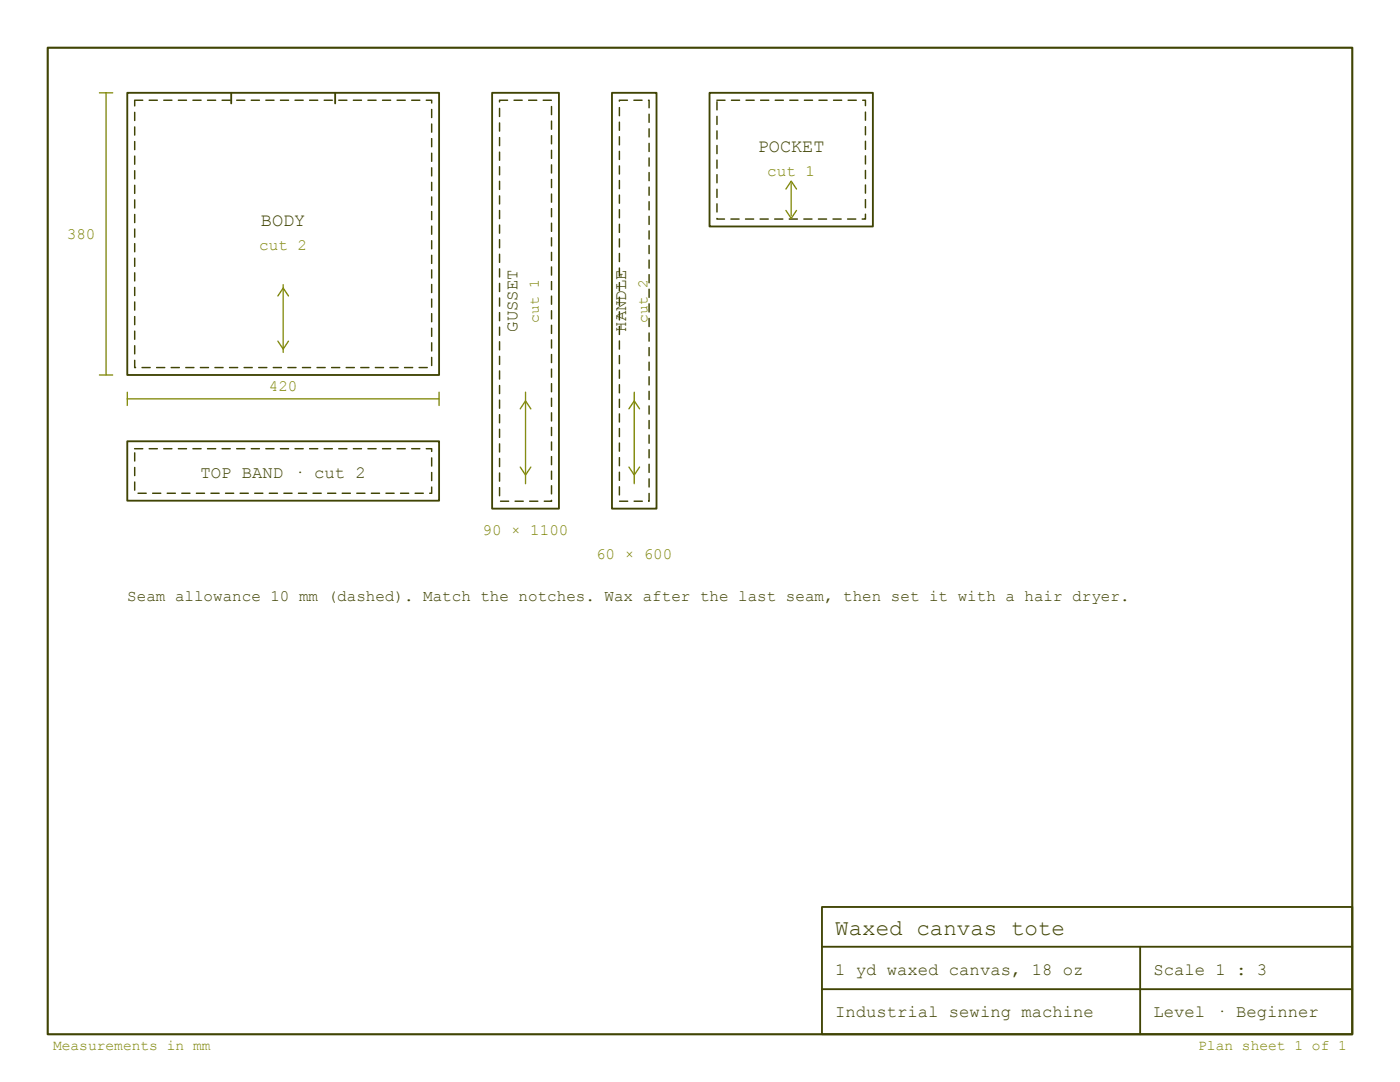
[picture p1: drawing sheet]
<svg xmlns="http://www.w3.org/2000/svg" width="279mm" height="216mm" viewBox="0 0 279 216" stroke-linecap="round" stroke-linejoin="round" font-family="sans-serif">
<path d="M9.5 9.5h260.4v196.9h-260.4z" fill="none" stroke="#404404" stroke-width=".42"/>
<path d="M25.4 18.5h62.2v56.3h-62.2z" fill="none" stroke="#404404" stroke-width=".37"/>
<path d="M29.7 19.9h1.7l.1 .1-.1 .1h-1.6zM32.6 19.9h1.7l.1 .1-.1 .1h-1.6zM35.5 19.9h1.7l.1 .1-.1 .1h-1.6zM38.4 19.9h1.7l.2 .1-.2 .1h-1.6zM41.3 19.9h1.7l.2 .1-.2 .1h-1.6zM44.2 19.9h1.7l.2 .1-.2 .1h-1.6zM47.2 19.9h1.6l.2 .1-.2 .1h-1.5zM50.1 19.9h1.7l.1 .1-.1 .1h-1.6zM53 19.9h1.7l.1 .1-.1 .1h-1.6zM55.9 19.9h1.7l.1 .1-.1 .1h-1.6zM58.8 19.9h1.7l.1 .1-.1 .1h-1.6zM61.7 19.9h1.7l.1 .1-.1 .1h-1.6zM64.6 19.9h1.7l.2 .1-.2 .1h-1.6zM67.5 19.9h1.7l.2 .1-.2 .1h-1.6zM70.4 19.9h1.7l.2 .1-.2 .1h-1.6zM73.3 19.9h1.7l.2 .1-.2 .1h-1.6zM76.3 19.9h1.6l.2 .1-.2 .1h-1.5zM79.2 19.9h1.7l.1 .1-.1 .1h-1.6zM82.1 19.9h1.7l.1 .1-.1 .1h-1.6zM85 19.9h1.2l.1 .7h-.3v-.6h.1v.1h-1zM86 21.8l.3 .1v1.5l-.2 .2-.1-.2zM86 24.7l.3 .1v1.6l-.2 .1-.1-.1zM86 27.6l.3 .1v1.6l-.2 .1-.1-.1zM86 30.5l.3 .1v1.6l-.2 .1-.1-.1zM86 33.4l.3 .1v1.6l-.2 .1-.1-.1zM86 36.3l.3 .1v1.6l-.2 .1-.1-.1zM86 39.2l.3 .1v1.6l-.2 .2-.1-.2zM86 42.1l.3 .1v1.6l-.2 .2-.1-.2zM86 45l.3 .1v1.6l-.2 .2-.1-.2zM86 47.9l.3 .1v1.6l-.2 .2-.1-.2zM86 50.9l.3 .1v1.5l-.2 .2-.1-.2zM86 53.8l.3 .1v1.6l-.2 .1-.1-.1zM86 56.7l.3 .1v1.6l-.2 .1-.1-.1zM86 59.6l.3 .1v1.6l-.2 .1-.1-.1zM86 62.5l.3 .1v1.6l-.2 .1-.1-.1zM86 65.4l.3 .1v1.6l-.2 .1-.1-.1zM86 68.3l.3 .1v1.6l-.2 .2-.1-.2zM86 71.2l.3 .1v1.6l-.2 .2-.1-.2zM83.6 73.2h1.6l.2 .1-.2 .2h-1.5zM80.6 73.2h1.7l.2 .1-.2 .2h-1.5zM77.7 73.2h1.7l.2 .1-.2 .2h-1.6zM74.8 73.2h1.7l.2 .1-.2 .2h-1.6zM71.9 73.2h1.7l.2 .1-.2 .2h-1.6zM69 73.2h1.7l.1 .1-.1 .2h-1.6zM66.1 73.2h1.7l.1 .1-.1 .2h-1.6zM63.2 73.2h1.7l.1 .1-.1 .2h-1.6zM60.3 73.2h1.7l.1 .1-.1 .2h-1.6zM57.4 73.2h1.7l.1 .1-.1 .2h-1.6zM54.5 73.2h1.6l.2 .1-.2 .2h-1.5zM51.5 73.2h1.7l.2 .1-.2 .2h-1.6zM48.6 73.2h1.7l.2 .1-.2 .2h-1.6zM45.7 73.2h1.7l.2 .1-.2 .2h-1.6zM42.8 73.2h1.7l.1 .1-.1 .2h-1.6zM39.9 73.2h1.7l.1 .1-.1 .2h-1.6zM37 73.2h1.7l.1 .1-.1 .2h-1.6zM34.1 73.2h1.7l.1 .1-.1 .2h-1.6zM31.2 73.2h1.7l.1 .1-.1 .2h-1.6zM28.3 73.2h1.7l.1 .1-.1 .2h-1.6zM26.8 71.8l.2 .1v1.4h-.1v-.1h.2l-.1 .3-.3-.2zM26.8 68.9l.2 .1v1.6l-.1 .1-.2-.1zM26.8 66l.2 .1v1.6l-.1 .1-.2-.1zM26.8 63.1l.2 .1v1.6l-.1 .1-.2-.1zM26.8 60.2l.2 .1v1.6l-.1 .1-.2-.1zM26.8 57.3l.2 .1v1.5l-.1 .2-.2-.2zM26.8 54.3l.2 .2v1.5l-.1 .2-.2-.2zM26.8 51.4l.2 .1v1.6l-.1 .2-.2-.2zM26.8 48.5l.2 .1v1.6l-.1 .2-.2-.2zM26.8 45.6l.2 .1v1.6l-.1 .2-.2-.2zM26.8 42.7l.2 .1v1.6l-.1 .1-.2-.1zM26.8 39.8l.2 .1v1.6l-.1 .1-.2-.1zM26.8 36.9l.2 .1v1.6l-.1 .1-.2-.1zM26.8 34l.2 .1v1.6l-.1 .1-.2-.1zM26.8 31.1l.2 .1v1.6l-.1 .1-.2-.1zM26.8 28.2l.2 .1v1.5l-.1 .2-.2-.2zM26.8 25.2l.2 .1v1.6l-.1 .2-.2-.2zM26.8 22.3l.2 .1v1.6l-.1 .2-.2-.2zM26.8 19.9h1.7l.1 .1-.1 .1h-1.6v-.1h.1v1.1l-.1 .2-.2-.2z" fill="#404404"/>
<path d="M19.8 18.5h2.7M21.2 18.5v56.3M55.5 59.1l1-1.6 1.1 1.6M56.5 56.8v13.5M19.8 74.8h2.7M25.4 79.6h62.2M25.4 78.3v2.6M55.5 68.1l1 1.6 1.1-1.6M87.6 78.3v2.6" fill="none" stroke="#808808" stroke-width=".26"/>
<path d="M46.1 18.5v2.1M66.9 18.5v2.1M98.2 18.5h13.3v83h-13.3z" fill="none" stroke="#404404" stroke-width=".37"/>
<path d="M102.5 19.9h1.7l.1 .1-.1 .1h-1.6zM105.4 19.9h1.7l.1 .1-.1 .1h-1.6zM108.3 19.9h1.7l.2 .1-.2 .1h-1.6zM110 21.2l.2 .1v1.6l-.1 .1-.2-.1zM110 24.1l.2 .1v1.6l-.1 .1-.2-.1zM110 27l.2 .1v1.6l-.1 .1-.2-.1zM110 29.9l.2 .1v1.6l-.1 .1-.2-.1zM110 32.8l.2 .1v1.6l-.1 .1-.2-.1zM110 35.7l.2 .1v1.6l-.1 .2-.2-.2zM110 38.6l.2 .1v1.6l-.1 .2-.2-.2zM110 41.5l.2 .1v1.6l-.1 .2-.2-.2zM110 44.5l.2 .1v1.5l-.1 .2-.2-.2zM110 47.4l.2 .1v1.6l-.1 .1-.2-.1zM110 50.3l.2 .1v1.6l-.1 .1-.2-.1zM110 53.2l.2 .1v1.6l-.1 .1-.2-.1zM110 56.1l.2 .1v1.6l-.1 .1-.2-.1zM110 59l.2 .1v1.6l-.1 .1-.2-.1zM110 61.9l.2 .1v1.6l-.1 .2-.2-.2zM110 64.8l.2 .1v1.6l-.1 .2-.2-.2zM110 67.7l.2 .1v1.6l-.1 .2-.2-.2zM110 70.6l.2 .1v1.6l-.1 .2-.2-.2zM110 73.6l.2 .1v1.5l-.1 .2-.2-.2zM110 76.5l.2 .1v1.6l-.1 .1-.2-.1zM110 79.4l.2 .1v1.6l-.1 .1-.2-.1zM110 82.3l.2 .1v1.6l-.1 .1-.2-.1zM110 85.2l.2 .1v1.6l-.1 .1-.2-.1zM110 88.1l.2 .1v1.6l-.1 .1-.2-.1zM110 91l.2 .1v1.6l-.1 .2-.2-.2zM110 93.9l.2 .1v1.6l-.1 .2-.2-.2zM110 96.8l.2 .1v1.6l-.1 .2-.2-.2zM108.5 99.9h1.6v.1h-.2l.2-.3 .1 .3-.1 .2h-1.5zM105.6 99.9h1.7l.2 .1-.2 .2h-1.6zM102.7 99.9h1.7l.2 .1-.2 .2h-1.6zM99.8 99.9h1.7l.1 .1-.1 .2h-1.6zM99.6 97.2l.2 .1v1.6l-.1 .1-.2-.1zM99.6 94.3l.2 .1v1.6l-.1 .1-.2-.1zM99.6 91.4l.2 .1v1.6l-.1 .1-.2-.1zM99.6 88.5l.2 .1v1.6l-.1 .1-.2-.1zM99.6 85.6l.2 .1v1.6l-.1 .1-.2-.1zM99.6 82.7l.2 .1v1.5l-.1 .2-.2-.2zM99.6 79.7l.2 .2v1.5l-.1 .2-.2-.2zM99.6 76.8l.2 .1v1.6l-.1 .2-.2-.2zM99.6 73.9l.2 .1v1.6l-.1 .2-.2-.2zM99.6 71l.2 .1v1.6l-.1 .2-.2-.2zM99.6 68.1l.2 .1v1.6l-.1 .1-.2-.1zM99.6 65.2l.2 .1v1.6l-.1 .1-.2-.1zM99.6 62.3l.2 .1v1.6l-.1 .1-.2-.1zM99.6 59.4l.2 .1v1.6l-.1 .1-.2-.1zM99.6 56.5l.2 .1v1.6l-.1 .1-.2-.1zM99.6 53.6l.2 .1v1.5l-.1 .2-.2-.2zM99.6 50.6l.2 .1v1.6l-.1 .2-.2-.2zM99.6 47.7l.2 .1v1.6l-.1 .2-.2-.2zM99.6 44.8l.2 .1v1.6l-.1 .2-.2-.2zM99.6 41.9l.2 .1v1.6l-.1 .1-.2-.1zM99.6 39l.2 .1v1.6l-.1 .1-.2-.1zM99.6 36.1l.2 .1v1.6l-.1 .1-.2-.1zM99.6 33.2l.2 .1v1.6l-.1 .1-.2-.1zM99.6 30.3l.2 .1v1.6l-.1 .1-.2-.1zM99.6 27.4l.2 .1v1.6l-.1 .1-.2-.1zM99.6 24.5l.2 .1v1.5l-.1 .2-.2-.2zM99.6 21.5l.2 .1v1.6l-.1 .2-.2-.2zM99.6 19.9h1.7l.1 .1-.1 .1h-1.6v-.1h.1v.4l-.1 .1-.2-.2z" fill="#404404"/>
<path d="M104.9 78.3v18.2M103.8 81.6l1.1-1.6 1 1.6M103.8 93.2l1.1 1.6 1-1.6" fill="none" stroke="#808808" stroke-width=".26"/>
<path d="M122.1 18.5h8.9v83h-8.9z" fill="none" stroke="#404404" stroke-width=".37"/>
<path d="M126.4 19.9h1.7l.2 .1-.2 .1h-1.6zM129.3 19.9h.3l.1 .1v1.5l-.2 .1-.1-.1v-1.5h.1v.1h-.1zM129.4 22.7l.3 .1v1.6l-.2 .1-.1-.1zM129.4 25.6l.3 .1v1.6l-.2 .2-.1-.2zM129.4 28.5l.3 .1v1.6l-.2 .2-.1-.2zM129.4 31.4l.3 .1v1.6l-.2 .2-.1-.2zM129.4 34.3l.3 .1v1.6l-.2 .2-.1-.2zM129.4 37.3l.3 .1v1.5l-.2 .2-.1-.2zM129.4 40.2l.3 .1v1.6l-.2 .1-.1-.1zM129.4 43.1l.3 .1v1.6l-.2 .1-.1-.1zM129.4 46l.3 .1v1.6l-.2 .1-.1-.1zM129.4 48.9l.3 .1v1.6l-.2 .1-.1-.1zM129.4 51.8l.3 .1v1.6l-.2 .1-.1-.1zM129.4 54.7l.3 .1v1.6l-.2 .2-.1-.2zM129.4 57.6l.3 .1v1.6l-.2 .2-.1-.2zM129.4 60.5l.3 .1v1.6l-.2 .2-.1-.2zM129.4 63.5l.3 .1v1.5l-.2 .2-.1-.2zM129.4 66.4l.3 .1v1.6l-.2 .1-.1-.1zM129.4 69.3l.3 .1v1.6l-.2 .1-.1-.1zM129.4 72.2l.3 .1v1.6l-.2 .1-.1-.1zM129.4 75.1l.3 .1v1.6l-.2 .1-.1-.1zM129.4 78l.3 .1v1.6l-.2 .1-.1-.1zM129.4 80.9l.3 .1v1.6l-.2 .1-.1-.1zM129.4 83.8l.3 .1v1.6l-.2 .2-.1-.2zM129.4 86.7l.3 .1v1.6l-.2 .2-.1-.2zM129.4 89.6l.3 .1v1.6l-.2 .2-.1-.2zM129.4 92.6l.3 .1v1.5l-.2 .2-.1-.2zM129.4 95.5l.3 .1v1.6l-.2 .1-.1-.1zM129.4 98.4l.3 .1v1.5l-.2 .2-.2-.2 .2-.1v.1h-.1zM126.5 99.9h1.7l.1 .1-.1 .2h-1.6zM123.6 99.9h1.7l.1 .1-.1 .2h-1.6zM123.5 97.1l.3 .1v1.5l-.2 .2-.1-.2zM123.5 94.1l.3 .1v1.6l-.2 .2-.1-.2zM123.5 91.2l.3 .1v1.6l-.2 .2-.1-.2zM123.5 88.3l.3 .1v1.6l-.2 .2-.1-.2zM123.5 85.4l.3 .1v1.6l-.2 .1-.1-.1zM123.5 82.5l.3 .1v1.6l-.2 .1-.1-.1zM123.5 79.6l.3 .1v1.6l-.2 .1-.1-.1zM123.5 76.7l.3 .1v1.6l-.2 .1-.1-.1zM123.5 73.8l.3 .1v1.6l-.2 .1-.1-.1zM123.5 70.9l.3 .1v1.5l-.2 .2-.1-.2zM123.5 67.9l.3 .2v1.5l-.2 .2-.1-.2zM123.5 65l.3 .1v1.6l-.2 .2-.1-.2zM123.5 62.1l.3 .1v1.6l-.2 .2-.1-.2zM123.5 59.2l.3 .1v1.6l-.2 .2-.1-.2zM123.5 56.3l.3 .1v1.6l-.2 .1-.1-.1zM123.5 53.4l.3 .1v1.6l-.2 .1-.1-.1zM123.5 50.5l.3 .1v1.6l-.2 .1-.1-.1zM123.5 47.6l.3 .1v1.6l-.2 .1-.1-.1zM123.5 44.7l.3 .1v1.6l-.2 .1-.1-.1zM123.5 41.8l.3 .1v1.5l-.2 .2-.1-.2zM123.5 38.8l.3 .1v1.6l-.2 .2-.1-.2zM123.5 35.9l.3 .1v1.6l-.2 .2-.1-.2zM123.5 33l.3 .1v1.6l-.2 .2-.1-.2zM123.5 30.1l.3 .1v1.6l-.2 .1-.1-.1zM123.5 27.2l.3 .1v1.6l-.2 .1-.1-.1zM123.5 24.3l.3 .1v1.6l-.2 .1-.1-.1zM123.5 21.4l.3 .1v1.6l-.2 .1-.1-.1zM123.5 19.9h1.7l.1 .1-.1 .1h-1.6v-.1h.2l-.2 .3-.1-.1z" fill="#404404"/>
<path d="M126.6 78.3v18.2M125.5 81.6l1.1-1.6 1 1.6M125.5 93.2l1.1 1.6 1-1.6" fill="none" stroke="#808808" stroke-width=".26"/>
<path d="M141.6 18.5h32.6v26.7h-32.6z" fill="none" stroke="#404404" stroke-width=".37"/>
<path d="M145.9 19.9h1.7l.1 .1-.1 .1h-1.6zM148.8 19.9h1.7l.1 .1-.1 .1h-1.6zM151.7 19.9h1.7l.2 .1-.2 .1h-1.6zM154.6 19.9h1.7l.2 .1-.2 .1h-1.6zM157.5 19.9h1.7l.2 .1-.2 .1h-1.6zM160.4 19.9h1.7l.2 .1-.2 .1h-1.6zM163.4 19.9h1.6l.2 .1-.2 .1h-1.5zM166.3 19.9h1.7l.1 .1-.1 .1h-1.6zM169.2 19.9h1.7l.1 .1-.1 .1h-1.6zM172.1 19.9h.8l-.1 1.3-.2-.1v-1.1h.1v.1h-.5zM172.6 22.3l.3 .1v1.6l-.2 .1-.1-.1zM172.6 25.2l.3 .1v1.6l-.2 .1-.1-.1zM172.6 28.1l.3 .1v1.6l-.2 .1-.1-.1zM172.6 31l.3 .1v1.6l-.2 .1-.1-.1zM172.6 33.9l.3 .1v1.6l-.2 .2-.1-.2zM172.6 36.8l.3 .1v1.6l-.2 .2-.1-.2zM172.6 39.7l.3 .1v1.6l-.2 .2-.1-.2zM172.6 42.7h.3v1.1h-.9v-.2h.7v.1h-.1zM169.1 43.6h1.7l.1 .1-.1 .2h-1.6zM166.2 43.6h1.7l.1 .1-.1 .2h-1.6zM163.3 43.6h1.6l.2 .1-.2 .2h-1.5zM160.3 43.6h1.7l.2 .1-.2 .2h-1.6zM157.4 43.6h1.7l.2 .1-.2 .2h-1.6zM154.5 43.6h1.7l.2 .1-.2 .2h-1.6zM151.6 43.6h1.7l.1 .1-.1 .2h-1.6zM148.7 43.6h1.7l.1 .1-.1 .2h-1.6zM145.8 43.6h1.7l.1 .1-.1 .2h-1.6zM143 43.5h.2v.2h-.1v-.1h1.5l.1 .1-.1 .2h-1.5l-.1-.1zM143 40.6l.2 .1v1.6l-.1 .1-.2-.1zM143 37.7l.2 .1v1.6l-.1 .1-.2-.1zM143 34.8l.2 .1v1.6l-.1 .1-.2-.1zM143 31.9l.2 .1v1.5l-.1 .2-.2-.2zM143 28.9l.2 .2v1.5l-.1 .2-.2-.2zM143 26l.2 .1v1.6l-.1 .2-.2-.2zM143 23.1l.2 .1v1.6l-.1 .2-.2-.2zM143 20.2l.2 .1v1.6l-.1 .2-.2-.2zM143 19.9h1.7l.1 .1-.1 .1h-1.6z" fill="#404404"/>
<path d="M156.8 37.7l1.1-1.6 1.1 1.6M157.9 36.7v6.4M156.8 42l1.1 1.6 1.1-1.6" fill="none" stroke="#808808" stroke-width=".26"/>
<path d="M25.4 88.1h62.2v11.8h-62.2z" fill="none" stroke="#404404" stroke-width=".37"/>
<path d="M29.7 89.4h1.7l.1 .1-.1 .2h-1.6zM32.6 89.4h1.7l.1 .1-.1 .2h-1.6zM35.5 89.4h1.7l.1 .1-.1 .2h-1.6zM38.4 89.4h1.7l.2 .1-.2 .2h-1.6zM41.3 89.4h1.7l.2 .1-.2 .2h-1.6zM44.2 89.4h1.7l.2 .1-.2 .2h-1.6zM47.2 89.4h1.6l.2 .1-.2 .2h-1.5zM50.1 89.4h1.7l.1 .1-.1 .2h-1.6zM53 89.4h1.7l.1 .1-.1 .2h-1.6zM55.9 89.4h1.7l.1 .1-.1 .2h-1.6zM58.8 89.4h1.7l.1 .1-.1 .2h-1.6zM61.7 89.4h1.7l.1 .1-.1 .2h-1.6zM64.6 89.4h1.7l.2 .1-.2 .2h-1.6zM67.5 89.4h1.7l.2 .1-.2 .2h-1.6zM70.4 89.4h1.7l.2 .1-.2 .2h-1.6zM73.3 89.4h1.7l.2 .1-.2 .2h-1.6zM76.3 89.4h1.6l.2 .1-.2 .2h-1.5zM79.2 89.4h1.7l.1 .1-.1 .2h-1.6zM82.1 89.4h1.7l.1 .1-.1 .2h-1.6zM85 89.4h1.2l.1 .7h-.3v-.6h.1v.2h-1zM86 91.3l.3 .1v1.6l-.2 .1-.1-.1zM86 94.2l.3 .1v1.6l-.2 .1-.1-.1zM86 97.1l.3 .1v1.3l-.6 .1v-.3h.4v.1h-.1zM82.8 98.3h1.7l.1 .1-.1 .2h-1.6zM79.9 98.3h1.6l.2 .1-.2 .2h-1.5zM76.9 98.3h1.7l.2 .1-.2 .2h-1.6zM74 98.3h1.7l.2 .1-.2 .2h-1.6zM71.1 98.3h1.7l.2 .1-.2 .2h-1.6zM68.2 98.3h1.7l.1 .1-.1 .2h-1.6zM65.3 98.3h1.7l.1 .1-.1 .2h-1.6zM62.4 98.3h1.7l.1 .1-.1 .2h-1.6zM59.5 98.3h1.7l.1 .1-.1 .2h-1.6zM56.6 98.3h1.7l.1 .1-.1 .2h-1.6zM53.7 98.3h1.7l.1 .1-.1 .2h-1.6zM50.8 98.3h1.6l.2 .1-.2 .2h-1.5zM47.8 98.3h1.7l.2 .1-.2 .2h-1.6zM44.9 98.3h1.7l.2 .1-.2 .2h-1.6zM42 98.3h1.7l.2 .1-.2 .2h-1.6zM39.1 98.3h1.7l.1 .1-.1 .2h-1.6zM36.2 98.3h1.7l.1 .1-.1 .2h-1.6zM33.3 98.3h1.7l.1 .1-.1 .2h-1.6zM30.4 98.3h1.7l.1 .1-.1 .2h-1.6zM27.5 98.3h1.7l.1 .1-.1 .2h-1.6zM26.8 96.1l.2 .1v1.6l-.1 .1-.2-.1zM26.8 93.2l.2 .1v1.6l-.1 .1-.2-.1zM26.8 90.3l.2 .1v1.6l-.1 .1-.2-.1zM26.8 89.4h1.7l.1 .1-.1 .2h-1.6z" fill="#404404"/>
<path d="M164 181h105.9v25.4h-105.9zM164 188.9h105.9M164 197.4h105.9M227.5 188.9v17.5" fill="none" stroke="#404404" stroke-width=".37"/>
<text font-size="4.5" fill="#404404" x="166.7" y="186.5">Waxed canvas tote</text>
<g font-size="3.7" fill="#404404">
<text x="151.2" y="30.3">POCKET</text>
<text x="52.1" y="45.1">BODY</text>
</g>
<g font-size="3.4" fill="#404404">
<text x="103.3" y="66.2" transform="rotate(-90 103.3 66.2)">GUSSET</text>
<text x="125" y="66.2" transform="rotate(-90 125 66.2)">HANDLE</text>
<text x="40" y="95.3">TOP BAND · cut 2</text>
<text x="166.7" y="194.5">1 yd waxed canvas, 18 oz</text>
<text x="230.2" y="194.5">Scale 1 : 3</text>
<text x="166.7" y="202.9">Industrial sewing machine</text>
<text x="230.2" y="202.9">Level · Beginner</text>
</g>
<g font-size="3.2" fill="#808808">
<text x="153.1" y="35">cut 1</text>
<text x="13.3" y="47.7">380</text>
<text x="51.7" y="49.8">cut 2</text>
<text x="53.7" y="78">420</text>
<text x="96.3" y="106.8">90 × 1100</text>
<text x="119" y="111.5">60 × 600</text>
</g>
<text font-size="3.2" fill="#404404" x="25.4" y="120">Seam allowance 10 mm (dashed). Match the notches. Wax after the last seam, then set it with a hair dryer.</text>
<g font-size="2.9" fill="#808808">
<text x="107.5" y="64.4" transform="rotate(-90 107.5 64.4)">cut 1</text>
<text x="129.2" y="64.4" transform="rotate(-90 129.2 64.4)">cut 2</text>
<text x="10.6" y="209.5">Measurements in mm</text>
<text x="239.1" y="209.5">Plan sheet 1 of 1</text>
</g>
</svg>
